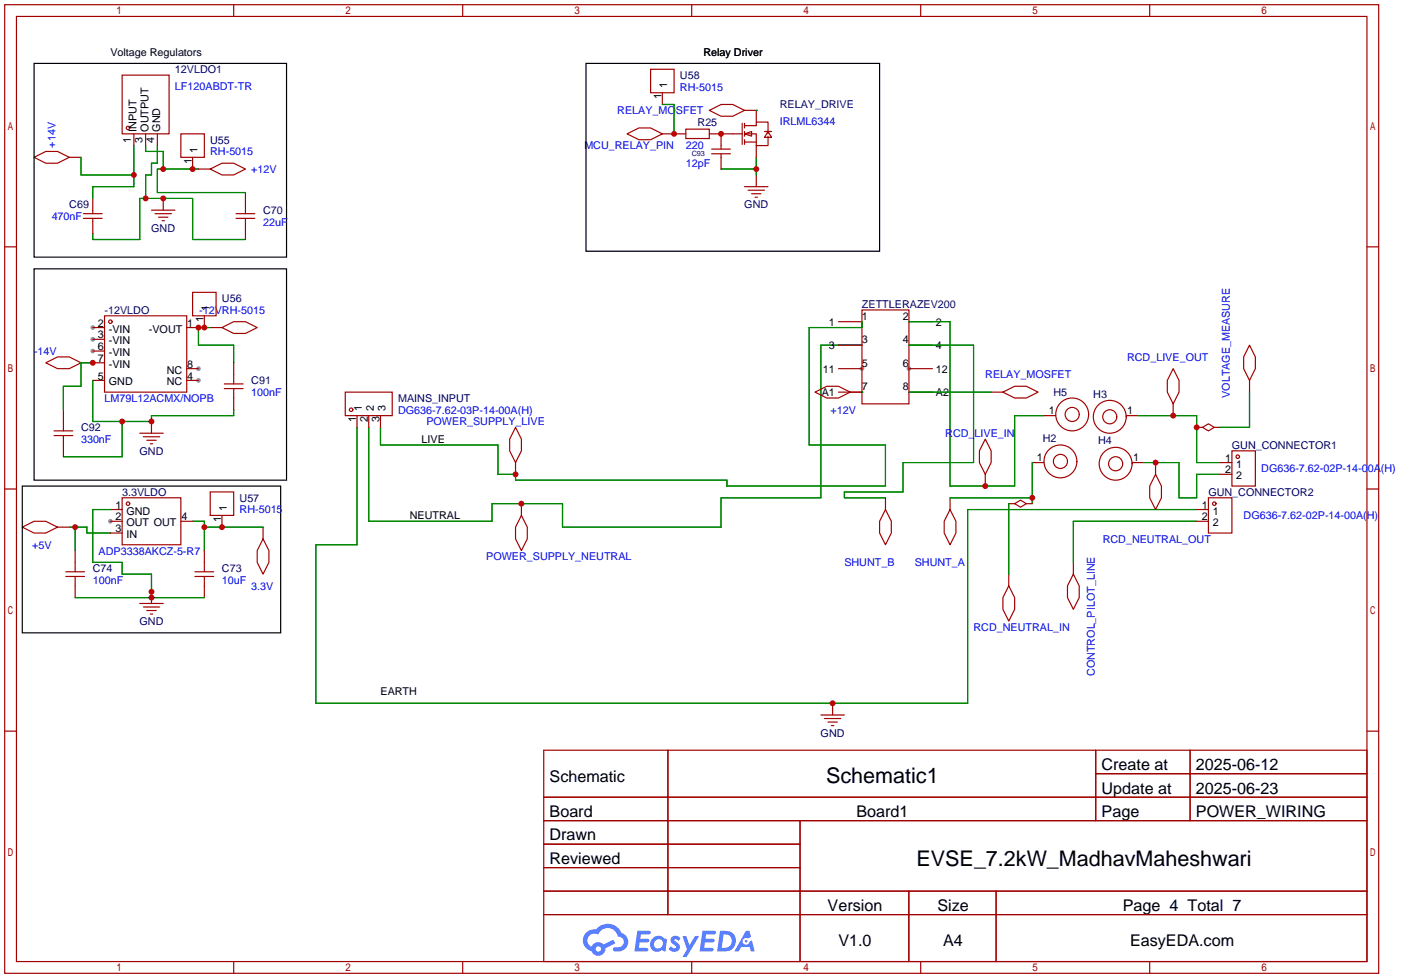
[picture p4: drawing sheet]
<svg xmlns="http://www.w3.org/2000/svg" width="303mm" height="212mm" viewBox="0 0 303 212" stroke-linecap="round" stroke-linejoin="round" font-family="sans-serif">
<g fill="#999">
<circle cx="186.4" cy="79.8" r=".51"/>
<circle cx="196.6" cy="79.8" r=".51"/>
<circle cx="23.9" cy="112.8" r=".51"/>
<circle cx="20.1" cy="70.9" r=".51"/>
<circle cx="20.1" cy="73.4" r=".51"/>
<circle cx="42.9" cy="82.3" r=".51"/>
<circle cx="20.1" cy="75.9" r=".51"/>
<circle cx="42.9" cy="79.8" r=".51"/>
</g>
<g fill="none" stroke="#a10000" stroke-width=".25">
<path d="M1 1h297.2v209.6h-297.2zM3.6 3.6h292.1v204.4h-292.1zM50.5 1v2.6M100.1 1v2.6M149.6 1v2.6M199.1 1v2.6M248.7 1v2.6M1 53.4h2.6M295.7 53.4h2.5M1 105.8h2.6M295.7 105.8h2.5M1 158.2h2.6"/>
<path d="M295.7 158.2h2.5M117.6 162.3h178.1v45.7h-178.1zM117.6 172.5h178.1M117.6 177.5h178.1M144.5 162.3v35.6M173 177.5v30.5M237 162.3v15.2M237 167.4h58.7M257.4 162.3v15.2M117.6 182.6h55.4M117.6 192.8h178.1M117.6 187.7h55.4"/>
<path d="M117.6 197.9h178.1M196.6 192.8v15.2M215.4 192.8v15.2M50.5 208v2.6M100.1 208v2.6M149.6 208v2.6M199.1 208v2.6M248.7 208v2.6"/>
</g>
<g fill="#5487ff">
<path d="M145.3 202.7a1.3 1.3 0 0 1 1.9 .3l-.4 .6a.54 .54 0 0 0-.9-.2l.1 .2a1.28 1.28 0 0 1 .8 2 1.53 1.53 0 0 1-2.2-.3l.5-.6 .8 .5a.31 .31 0 0 0 .4-.3 .31 .31 0 0 0-.3-.4 1.12 1.12 0 0 1-.7-1.8z"/>
<path d="M147.6 202.5h.9l.6 2 1.2-2h.9l-2.7 4.6h-.9l1-1.7z"/>
<path d="M137.8 201.4h1.7a1.31 1.31 0 0 1 1.2 .2 .4 .4 0 0 1-.3 .5l-1.8 .1-.1 .9h1.6a.4 .4 0 0 1 .4 .4 .4 .4 0 0 1-.5 .4h-1.6l-.2 1.2h1.4a.46 .46 0 0 1 .5 0 .46 .46 0 0 1 .1 .5l-.4 .2h-2.6z"/>
<path d="M151.9 201.4h2.3a.47 .47 0 0 1 .5 0 .47 .47 0 0 1 .1 .6l-.3 .1-1.8 .1-.1 .9h1.6a.4 .4 0 0 1 .4 .4 .4 .4 0 0 1-.4 .4h-1.7l-.2 1.2h1.4a.46 .46 0 0 1 .5 0 .46 .46 0 0 1 .1 .5l-.4 .2h-2.6z"/>
<path d="M161.3 201.4h.8l.3 1.3-.6 .4a.75 .75 0 0 0-1.1 .3 .75 .75 0 0 0 .5 1 .75 .75 0 0 0 .9-.7l.5-.2 .6 2.3h-.8l-.3-.9h-1.8l-.5 .9h-1z"/>
<path d="M155.7 201.4l-.6 4.4h1.5a2.27 2.27 0 0 0 2.6-2.2 2.27 2.27 0 0 0-2.7-2.2zM156.5 202.1a1.5 1.5 0 0 1 1.8 1.6 1.5 1.5 0 0 1-1.9 1.4h-.3z"/>
<path d="M141.2 203a1.6 1.6 0 0 0-.3 2.3 1.6 1.6 0 0 0 2.3 .2l.7 .3 .3-2.4-.1-.3-.5-.1a1.58 1.58 0 0 0-2.4 0zM141.8 203.5a.98 .98 0 0 1 1.6 .4 .98 .98 0 0 1-1.1 1.3 .94 .94 0 0 1-.9-.7 .94 .94 0 0 1 .4-1z"/>
<path d="M126.8 201.8a2.37 2.37 0 0 0 1.1 4 1.54 1.54 0 0 0 1.8 1 1.54 1.54 0 0 0 1.2-1.6l2.2-1.1-.5-.8-2 1a1.57 1.57 0 0 0-2.7 .5 1.5 1.5 0 0 1-.7-2.1 1.5 1.5 0 0 1 2.2-.5 2.23 2.23 0 0 1 2.3-1.4 2.23 2.23 0 0 1 2 1.8 1.16 1.16 0 0 1 1.2 1.1 1.16 1.16 0 0 1-1.1 1.2h-.7a.47 .47 0 0 0-.5 .4 .47 .47 0 0 0 .4 .5 2.17 2.17 0 0 0 2.5-.9 2.17 2.17 0 0 0-.3-2.7l-.8-.4a3.2 3.2 0 0 0-5.5-.7l-1.1 .1zM128.8 205.3a.6 .6 0 0 1 1.2 0 .6 .6 0 0 1-1.2 0z"/>
<circle cx="161.4" cy="203.6" r=".28"/>
</g>
<g fill="none" stroke="#008700" stroke-width=".25">
<path d="M17.5 34v3.8h11.5M29 31.5v8.9h-8.9v2.5M31.5 31.5v1.3h3.8v3.8M34 31.5v3.8h-1.2v2.5h-1.3v5.1M42.9 36.6h-8.9v5.1h19.1M143.3 22.6h2.5v6.4M156 29h.1M156 36.6h7.6M163.6 23.9h.1M163.6 34v3.8M20.1 50.5v1.3h10.1v-8.9h11.5v8.9h11.4M20.1 78.5h-2.6v5.1h-3.8v5"/>
<path d="M45.5 70.9h-2.6v3.8h7.6v3.8M186.4 74.7h-8.9v33h-21.5v6.3h-34.3v-5h-15.3v3.8h-26.6v-20.3M186.4 69.6v1.3h-11.4v25.4h16.5v8.9h-34.3v-1.3h-45.7v-1.3h-3.8v-6.3h-25.4v-3.8M196.6 74.7h14v25.4h-15.3v6.3h-12.7v1.3h8.9M196.6 69.6h8.9v35.6h14v-15.3h6.3M20.1 82.3v8.9h12.7v-1.3h17.7v-1.3M26.4 91.2v7.6h-12.7M77.2 92.5v25.4h-8.9v34.2h141v-41.9h49.5M186.4 84.8h.1M196.6 84.8h17.8M246.1 89.9h12.7v10.2h5.1M270.3 84.8v7.7h-6.4"/>
<path d="M15 114h3.8v1.3h5.1M16.3 114v5.1M23.9 110.2h-3.8v11.5h6.3v2.5h6.4v5.1M41.7 112.8h2.5v6.3M44.2 114h12.7M205.5 107.7h17.8M218.2 109v15.2M223.3 100.1v8.9M247.4 100.1h7.6v7.6h3.8v-5.1h5.1M258.8 112.8h-26.6v8.9M16.3 129.3h27.9"/>
</g>
<g fill="none" stroke="#a10000" stroke-width=".25">
<path d="M26.4 16.3h10.2v12.7h-10.2zM140.7 15h5.1v5.1h-5.1zM7.4 34l2.5-1.2h2.5l2.6 1.2-2.6 1.3h-2.5zM15 34h2.5M29 29v2.5M31.5 29v2.5M34 29v2.5M39.1 29h5.1v5h-5.1zM41.7 34v2.6M42.9 36.6h2.6M45.5 36.6l2.5-1.3h2.5l2.6 1.3-2.6 1.2h-2.5zM135.6 29l2.6-1.3h2.5l2.6 1.3-2.6 1.2h-2.5z"/>
<path d="M143.3 29h5M143.3 20.1v2.5M148.3 27.9h5.1v2.1h-5.1zM153.4 23.9l2.6-1.3h2.5l2.5 1.3-2.5 1.2h-2.5zM153.4 29h7.1M153.9 33.3h4.1M153.9 32.3h4.1M156 29v3.3M156 33.3v3.3M160.5 26.7v4.5M161 29h2.6v2.5M161 27.2h2.6v-.8h2.5v2.6"/>
<path d="M161 29l1.6-.6v1.1zM161 23.9h2.6v2.5M161 26.7v1M161 28.4v1.1M161 30.2v1M161 30.7h2.6M163.6 31.5v2.5M163.6 37.8v2.6M165.4 28.4h1.5M166.1 29.5v2h-2.5M166.1 28.4l.8 1.3h-1.5zM18 46.2h4.1"/>
<path d="M18 47.2h4.1M20.1 42.9v3.3M20.1 47.2v3.3M32.8 45.5h5M33.5 46.2h3.6M34.3 47h2M35.1 47.8h.5M35.3 42.9v2.6M51.1 46.2h4M51.1 47.2h4M53.1 41.7v4.5M53.1 47.2v4.6"/>
<path d="M161 40.4h5.1M161.8 41.1h3.6M162.6 41.9h2M163.3 42.7h.5M9.9 78.5l2.5-1.3h2.6l2.5 1.3-2.5 1.3h-2.6zM17.5 78.5h5.1M20.1 70.9h2.5M20.1 73.4h2.5M20.1 75.9h2.5M22.6 68.3h17.8v16.5h-17.8zM40.4 79.8h2.5M40.4 70.9h2.5"/>
<path d="M41.7 63.2h5v5.1h-5zM44.2 68.3v2.6M45.5 70.9h2.5M48 70.9l2.5-1.3h2.6l2.5 1.3-2.5 1.2h-2.6zM50.5 78.5v4.6M181.4 69.6h5M181.4 74.7h5M181.4 79.8h5M186.4 67.1h10.2v20.3h-10.2zM196.6 69.6h5.1M196.6 74.7h5.1M196.6 79.8h5.1"/>
<path d="M253.7 79.8l1.3 2.5v2.5l-1.3 2.6-1.2-2.6v-2.5zM270.3 74.7l1.2 2.5v2.6l-1.2 2.5-1.3-2.5v-2.6zM11.7 93.2h4M11.7 94.2h4M13.7 88.6v4.6M13.7 94.2v4.6M20.1 82.3h2.5M30.2 93.7h5.1M31 94.5h3.5M31.7 95.2h2.1M32.5 96h.5M32.8 91.2v2.5"/>
<path d="M40.4 82.3h2.5M48.5 83.1h4.1M48.5 84.1h4.1M50.5 84.1v4.5M74.7 84.8h10.1v5.1h-10.1zM77.2 89.9v2.6M79.8 89.9v2.6M82.3 89.9v2.6M111.5 92.5l1.3 2.5v2.5l-1.3 2.6-1.3-2.6v-2.5zM176.3 84.8l2.5-1.2h2.6l2.5 1.2-2.5 1.3h-2.6zM181.4 84.8h5M196.6 84.8h5.1"/>
<path d="M213.1 95l1.3 2.5v2.6l-1.3 2.5-1.3-2.5v-2.6zM214.4 84.8h2.5M216.9 84.8l2.6-1.2h2.5l2.5 1.2-2.5 1.3h-2.5zM225.8 89.9h2.5M243.6 89.9h2.5M253.7 87.4v2.5M258.8 92.5h1.3M260.1 92.5l1.3-.8 1.2 .8-1.2 .7zM262.6 92.5h1.3M266.4 97.5h5.1v7.7h-5.1zM270.3 82.3v2.5M4.8 114l2.6-1.2h2.5l2.5 1.2-2.5 1.3h-2.5z"/>
<path d="M12.4 114h2.6M16.3 119.1v4.6M23.9 112.8h2.5M23.9 115.3h2.5M23.9 110.2h2.5M26.4 107.7h12.7v10.2h-12.7zM39.1 112.8h2.6M44.2 119.1v4.6M45.5 106.4h5v5.1h-5zM48 111.5v2.5M56.9 116.6l1.3 2.5v2.6l-1.3 2.5-1.3-2.5v-2.6zM56.9 114v2.6"/>
<path d="M111.5 100.1v2.5M112.8 111.5l1.2 2.5v2.6l-1.2 2.5-1.3-2.5v-2.6zM112.8 109v2.5M191.5 110.2l1.3 2.6v2.5l-1.3 2.6-1.3-2.6v-2.5zM191.5 107.7v2.5M205.5 110.2l1.3 2.6v2.5l-1.3 2.6-1.3-2.6v-2.5zM205.5 107.7v2.5M213.1 102.6v2.6M218.2 109h1.3M219.5 109l1.2-.8 1.3 .8-1.3 .7zM222 109h1.3M223.3 100.1h2.5"/>
<path d="M244.9 100.1h2.5M249.9 102.6l1.3 2.6v2.5l-1.3 2.5-1.2-2.5v-2.5zM249.9 100.1v2.5M258.8 112.8h2.6M258.8 110.2h2.6M261.4 107.7h5v7.6h-5zM263.9 100.1h2.5M263.9 102.6h2.5M14.2 123.7h4.1M14.2 124.7h4.1M16.3 124.7v4.6M30.2 130.6h5.1"/>
<path d="M31 131.3h3.5M31.7 132.1h2.1M32.5 132.8h.5M32.8 128v2.6M42.2 123.7h4M42.2 124.7h4M44.2 124.7v4.6M218.2 126.7l1.3 2.6v2.5l-1.3 2.6-1.3-2.6v-2.5zM218.2 124.2v2.5M232.2 124.2l1.2 2.5v2.6l-1.2 2.5-1.3-2.5v-2.6zM232.2 121.7v2.5M177.5 154.7h5.1"/>
<path d="M178.3 155.4h3.6M179.1 156.2h2M179.8 157h.5M180.1 152.1v2.6"/>
<circle cx="27.7" cy="27.7" r=".38"/>
<circle cx="23.9" cy="69.6" r=".38"/>
<circle cx="75.9" cy="88.6" r=".38"/>
<circle cx="229.4" cy="99.8" r="3.6"/>
<circle cx="229.4" cy="99.8" r="1.52"/>
<circle cx="231.9" cy="89.7" r="3.6"/>
<circle cx="231.9" cy="89.7" r="1.52"/>
<circle cx="240" cy="90.2" r="3.6"/>
<circle cx="240" cy="90.2" r="1.52"/>
<circle cx="267.7" cy="98.8" r=".38"/>
<circle cx="27.7" cy="109" r=".38"/>
<circle cx="241.3" cy="100.3" r="3.6"/>
<circle cx="241.3" cy="100.3" r="1.52"/>
<circle cx="262.6" cy="109" r=".38"/>
</g>
<path d="M7.4 13.7h54.6v41.9h-54.6zM126.7 13.7h63.5v40.7h-63.5zM7.4 58.2h54.6v45.7h-54.6zM4.8 105.2h55.9v31.7h-55.9z" fill="none" stroke="#000" stroke-width=".25"/>
<g fill="#c00">
<circle cx="180.1" cy="152.1" r=".63"/>
<circle cx="112.8" cy="109" r=".63"/>
<circle cx="163.6" cy="36.6" r=".63"/>
<circle cx="31.5" cy="42.9" r=".63"/>
<circle cx="35.3" cy="42.9" r=".63"/>
<circle cx="44.2" cy="114" r=".63"/>
<circle cx="48" cy="114" r=".63"/>
<circle cx="16.3" cy="114" r=".63"/>
<circle cx="213.1" cy="105.2" r=".63"/>
<circle cx="111.5" cy="102.6" r=".63"/>
<circle cx="29" cy="37.8" r=".63"/>
<circle cx="41.7" cy="36.6" r=".63"/>
<circle cx="35.3" cy="36.6" r=".63"/>
<circle cx="32.8" cy="128" r=".63"/>
<circle cx="32.8" cy="129.3" r=".63"/>
<circle cx="156" cy="29" r=".63"/>
<circle cx="26.4" cy="91.2" r=".63"/>
<circle cx="32.8" cy="91.2" r=".63"/>
<circle cx="42.9" cy="70.9" r=".63"/>
<circle cx="44.2" cy="70.9" r=".63"/>
<circle cx="20.1" cy="78.5" r=".63"/>
<circle cx="249.9" cy="100.1" r=".63"/>
<circle cx="223.3" cy="107.7" r=".63"/>
<circle cx="258.8" cy="92.5" r=".63"/>
<circle cx="253.7" cy="89.9" r=".63"/>
<circle cx="145.8" cy="29" r=".63"/>
</g>
<g font-size="4.7">
<text x="178.7" y="169.5">Schematic1</text>
<text x="198.2" y="187.3">EVSE_7.2kW_MadhavMaheshwari</text>
</g>
<g font-size="3.5">
<text x="238.3" y="166.6">Create at</text>
<text x="258.7" y="166.6">2025-06-12</text>
<text x="118.9" y="169.1">Schematic</text>
<text x="238.3" y="171.7">Update at</text>
<text x="258.7" y="171.7">2025-06-23</text>
<text x="118.9" y="176.8">Board</text>
<text x="185.2" y="176.8">Board1</text>
<text x="238.3" y="176.8">Page</text>
<text x="258.7" y="176.8">POWER_WIRING</text>
<text x="118.9" y="181.8">Drawn</text>
<text x="118.9" y="186.9">Reviewed</text>
<text x="179" y="197.1">Version</text>
<text x="202.7" y="197.1">Size</text>
<text x="242.9" y="197.1">Page 4 Total 7</text>
<text x="181.3" y="204.7">V1.0</text>
<text x="204" y="204.7">A4</text>
<text x="244.4" y="204.7">EasyEDA.com</text>
</g>
<g font-size="2.3">
<text x="23.9" y="12">Voltage Regulators</text>
<text x="152.1" y="12">Relay Driver</text>
<text x="143.1" y="21.5" transform="rotate(-90 143.1 21.5)">1</text>
<text x="144.3" y="19.1" transform="rotate(-90 144.3 19.1)">1</text>
<text x="29.5" y="28.5" transform="rotate(-90 29.5 28.5)">INPUT</text>
<text x="32.1" y="28.5" transform="rotate(-90 32.1 28.5)">OUTPUT</text>
<text x="34.6" y="28.5" transform="rotate(-90 34.6 28.5)">GND</text>
<text x="28.3" y="30.9" transform="rotate(-90 28.3 30.9)">1</text>
<text x="30.8" y="30.9" transform="rotate(-90 30.8 30.9)">3</text>
<text x="33.4" y="30.9" transform="rotate(-90 33.4 30.9)">4</text>
<text x="41.5" y="35.5" transform="rotate(-90 41.5 35.5)">1</text>
<text x="42.7" y="33.1" transform="rotate(-90 42.7 33.1)">1</text>
<text x="21.2" y="70.7">2</text>
<text x="23.5" y="71.9">-VIN</text>
<text x="32.2" y="71.9">-VOUT</text>
<text x="40.5" y="70.7">1</text>
<text x="44" y="69.7" transform="rotate(-90 44 69.7)">1</text>
<text x="45.3" y="67.4" transform="rotate(-90 45.3 67.4)">1</text>
<text x="179.3" y="70.4">1</text>
<text x="186.4" y="69.2">1</text>
<text x="195.3" y="69.2">2</text>
<text x="202.4" y="70.4">2</text>
<text x="21.2" y="73.2">3</text>
<text x="21.2" y="75.8">6</text>
<text x="23.5" y="74.5">-VIN</text>
<text x="23.5" y="77">-VIN</text>
<text x="179.3" y="75.5">3</text>
<text x="186.4" y="74.3">3</text>
<text x="195.3" y="74.3">4</text>
<text x="202.4" y="75.5">4</text>
<text x="21.2" y="82.1">5</text>
<text x="21.2" y="78.3">7</text>
<text x="23.5" y="83.4">GND</text>
<text x="23.5" y="79.6">-VIN</text>
<text x="36.1" y="83.4">NC</text>
<text x="36.1" y="80.8">NC</text>
<text x="40.5" y="82.1">4</text>
<text x="40.5" y="79.6">8</text>
<text x="178" y="80.6">11</text>
<text x="186.4" y="79.3">5</text>
<text x="195.3" y="79.3">6</text>
<text x="202.4" y="80.6">12</text>
<text x="78.3" y="89" transform="rotate(-90 78.3 89)">1</text>
<text x="80.8" y="89" transform="rotate(-90 80.8 89)">2</text>
<text x="83.4" y="89" transform="rotate(-90 83.4 89)">3</text>
<text x="177.7" y="85.7">A1</text>
<text x="186.4" y="84.4">7</text>
<text x="195.3" y="84.4">8</text>
<text x="202.4" y="85.7">A2</text>
<text x="226.8" y="89.5">1</text>
<text x="243.8" y="89.5">1</text>
<text x="77" y="91.3" transform="rotate(-90 77 91.3)">1</text>
<text x="79.6" y="91.3" transform="rotate(-90 79.6 91.3)">2</text>
<text x="82.1" y="91.3" transform="rotate(-90 82.1 91.3)">3</text>
<text x="91.2" y="95.8">LIVE</text>
<text x="224.3" y="99.7">1</text>
<text x="245.1" y="99.7">1</text>
<text x="265" y="99.9">1</text>
<text x="267.4" y="101.2">1</text>
<text x="265" y="102.4">2</text>
<text x="267.4" y="103.7">2</text>
<text x="25" y="112.6">2</text>
<text x="25" y="110">1</text>
<text x="27.4" y="113.9">OUT OUT</text>
<text x="27.4" y="111.3">GND</text>
<text x="39.2" y="112.6">4</text>
<text x="47.8" y="112.9" transform="rotate(-90 47.8 112.9)">1</text>
<text x="49.1" y="110.6" transform="rotate(-90 49.1 110.6)">1</text>
<text x="88.6" y="112.4">NEUTRAL</text>
<text x="259.9" y="110">1</text>
<text x="259.9" y="112.6">2</text>
<text x="262.3" y="111.3">1</text>
<text x="262.3" y="113.9">2</text>
<text x="25" y="115.1">3</text>
<text x="27.4" y="116.4">IN</text>
<text x="82.3" y="150.5">EARTH</text>
</g>
<g font-size="2.3" fill="#000080">
<text x="37.8" y="15.8">12VLDO1</text>
<text x="147.1" y="17.1">U58</text>
<text x="168.7" y="23.5">RELAY_DRIVE</text>
<text x="150.9" y="27.3">R25</text>
<text x="45.5" y="31.1">U55</text>
<text x="15" y="45">C69</text>
<text x="56.9" y="46.3">C70</text>
<text x="161" y="45">GND</text>
<text x="32.7" y="50.1">GND</text>
<text x="48" y="65.4">U56</text>
<text x="22.6" y="67.9">-12VLDO</text>
<text x="186.4" y="66.6">ZETTLERAZEV200</text>
<text x="54.4" y="83.1">C91</text>
<text x="86.1" y="87">MAINS_INPUT</text>
<text x="227.8" y="85.7">H5</text>
<text x="236.5" y="86.2">H3</text>
<text x="17.5" y="93.3">C92</text>
<text x="225.6" y="95.6">H2</text>
<text x="30.2" y="98.4">GND</text>
<text x="237.5" y="96.1">H4</text>
<text x="266.4" y="97.1">GUN_CONNECTOR1</text>
<text x="26.4" y="107.3">3.3VLDO</text>
<text x="261.4" y="107.3">GUN_CONNECTOR2</text>
<text x="51.8" y="108.5">U57</text>
<text x="20.1" y="123.8">C74</text>
<text x="48" y="123.8">C73</text>
<text x="30.2" y="135.2">GND</text>
<text x="177.5" y="159.3">GND</text>
</g>
<g font-size="2.3" fill="#00f">
<text x="37.8" y="19.4">LF120ABDT-TR</text>
<text x="147.1" y="19.6">RH-5015</text>
<text x="133.5" y="24.7">RELAY_MOSFET</text>
<text x="168.7" y="27">IRLML6344</text>
<text x="12" y="31.9" transform="rotate(-90 12 31.9)">+14V</text>
<text x="45.5" y="33.6">RH-5015</text>
<text x="126.4" y="32.3">MCU_RELAY_PIN</text>
<text x="148.3" y="32.3">220</text>
<text x="54.4" y="37.4">+12V</text>
<text x="148.3" y="36.2">12pF</text>
<text x="11.2" y="47.6">470nF</text>
<text x="56.9" y="48.9">22uF</text>
<text x="43.1" y="67.9">-12VRH-5015</text>
<text x="7.4" y="76.8">-14V</text>
<text x="213.1" y="81.9">RELAY_MOSFET</text>
<text x="243.8" y="78.1">RCD_LIVE_OUT</text>
<text x="22.6" y="87">LM79L12ACMX/NOPB</text>
<text x="54.4" y="85.7">100nF</text>
<text x="86.1" y="89.5">DG636-7.62-03P-14-00A(H)</text>
<text x="179.7" y="89.5">+12V</text>
<text x="266" y="86.1" transform="rotate(-90 266 86.1)">VOLTAGE_MEASURE</text>
<text x="17.5" y="95.8">330nF</text>
<text x="92.2" y="92">POWER_SUPPLY_LIVE</text>
<text x="204.4" y="94.6">RCD_LIVE_IN</text>
<text x="272.8" y="102.2">DG636-7.62-02P-14-00A(H)</text>
<text x="51.8" y="111.1">RH-5015</text>
<text x="269" y="112.4">DG636-7.62-02P-14-00A(H)</text>
<text x="7" y="118.7">+5V</text>
<text x="21.3" y="120">ADP3338AKCZ-5-R7</text>
<text x="238.5" y="117.4">RCD_NEUTRAL_OUT</text>
<text x="105.2" y="121.2">POWER_SUPPLY_NEUTRAL</text>
<text x="182.6" y="122.5">SHUNT_B</text>
<text x="197.9" y="122.5">SHUNT_A</text>
<text x="20.1" y="126.3">100nF</text>
<text x="48" y="126.3">10uF</text>
<text x="54.4" y="127.6">3.3V</text>
<text x="210.6" y="136.5">RCD_NEUTRAL_IN</text>
<text x="236.8" y="146.3" transform="rotate(-90 236.8 146.3)">CONTROL_PILOT_LINE</text>
</g>
<text font-size="1.6" fill="#000080" x="149.6" y="33.8">C93</text>
</svg>
